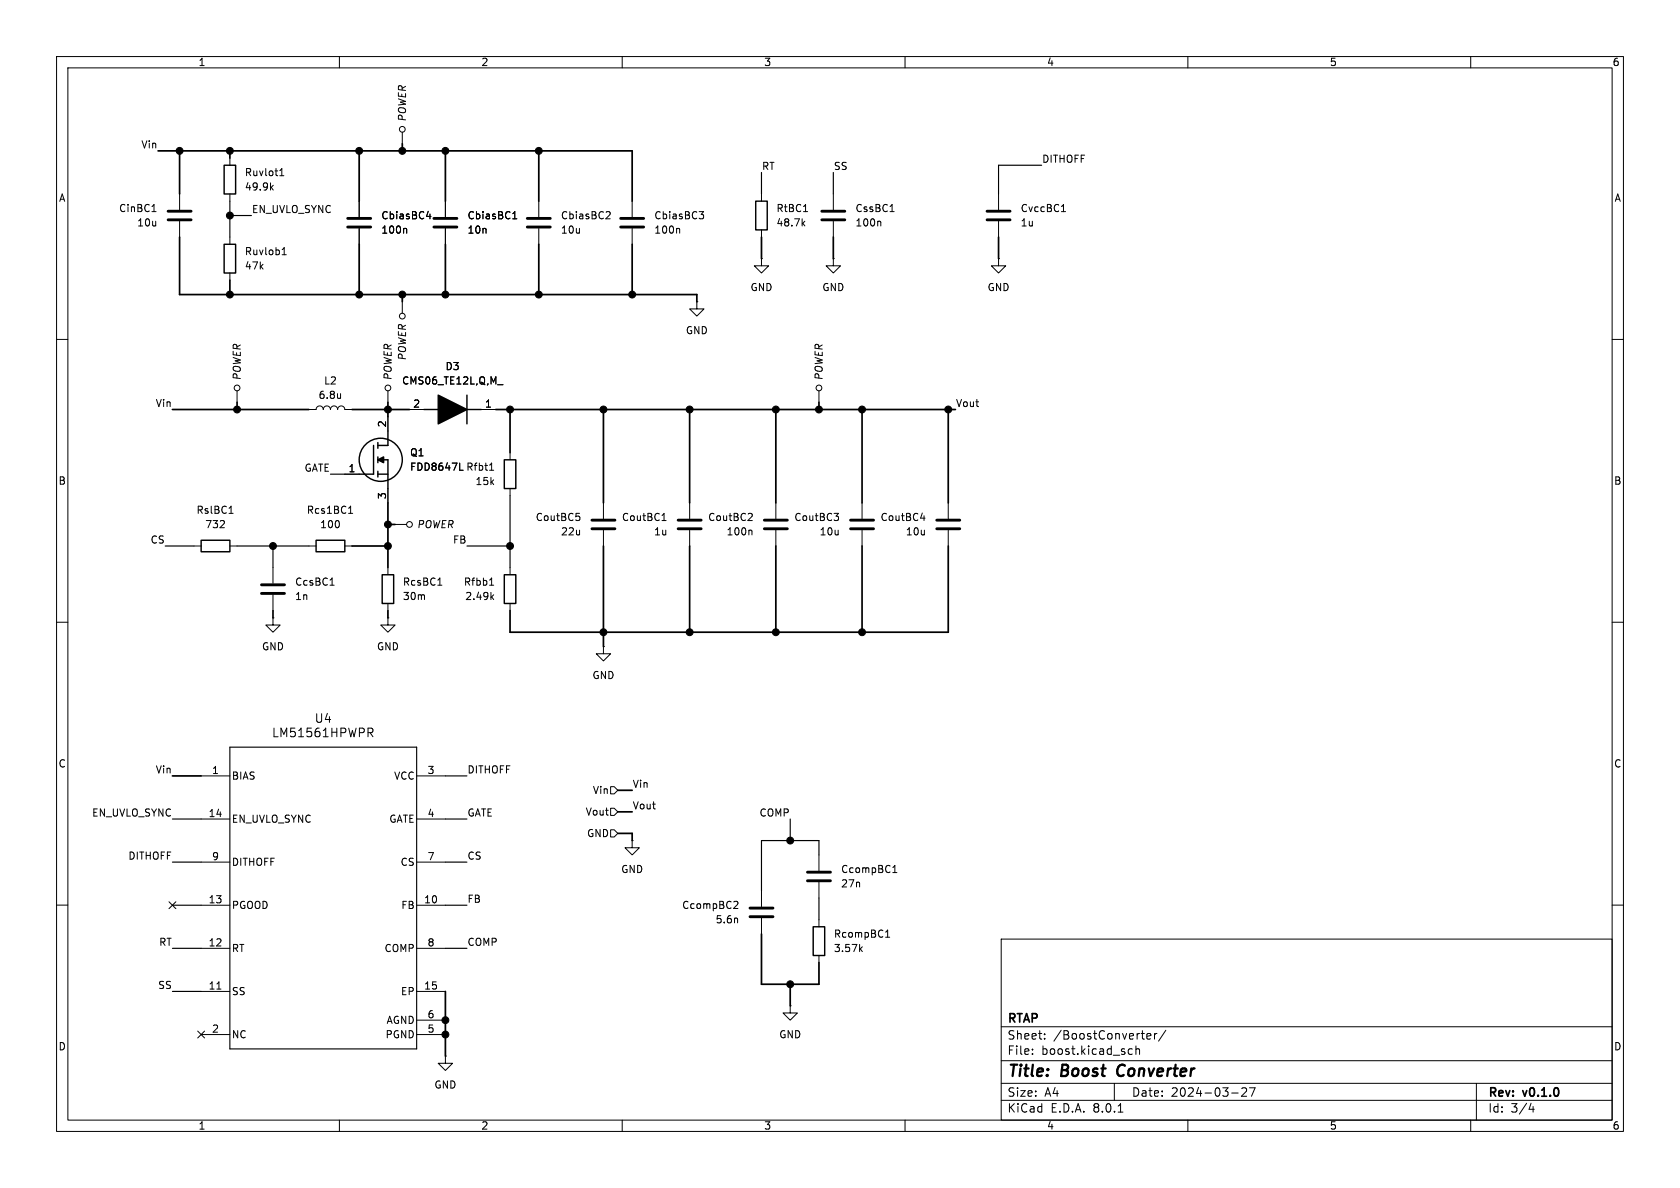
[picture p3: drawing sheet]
<svg xmlns="http://www.w3.org/2000/svg" width="297mm" height="210mm" viewBox="0 0 297 210" stroke-linecap="round" stroke-linejoin="round" font-family="sans-serif">
<g fill="none" stroke="#000" stroke-width=".18">
<path d="M10 10h277v190h-277zM12 12h273v186h-273zM60 10v2M110 10v2M160 10v2M210 10v2M260 10v2M26.9 37.4h.7M31.7 34.3v2.8M31.7 39.1v2.8M40.6 27.9v1.3M40.6 34.3v1.3"/>
<path d="M47.9 33.1l.4 .5M48.3 32.8l-.5 .4M49.5 31.1h.7M49.5 30.2l.3-.4v1.3M63.5 35.6v2.8M71.1 23.4v2M75.4 38.3h.8M76 37.8v.9M78.7 35.6v2.8M90.6 38.7h.8M90.8 37.7l.2-.3v1.3M95.2 35.6v2.8"/>
<path d="M107.3 37.4l.5 .1 .1 .3-.8 .9h.8M111.8 35.6v2.8M123.6 37.4h.8l-.4 .5 .3 .1 .1 .4-.3 .3h-.3M134.6 34.3v1.3M141.9 39.5l.4 .4M142 37.4h.8M142.3 39.1l-.5 .5M147.3 34.3v2.8M147.3 39.1v2.8M155.5 39.1l.2 .2v.6M157.3 37.4h.8M176.5 34.3v2.8"/>
<path d="M176.5 39.1v2.8M187.6 37.4h.8M187.9 36.3l.1-.2v1.3M10 60h2M40.6 41.9v1.3M40.6 48.3v1.2M49.9 45h.7M49.9 44.1l.3-.3v1.2M63.5 40.4v2.8M71.1 53.3v2.1M71.7 40.4l.2 .2v.6M78.7 40.4v2.8"/>
<path d="M95.2 40.4v2.8M111.8 40.4v2.8M120 40.4l.2 .2v.6M123.2 53.3v1.3h1.3l-1.3 1.3-1.3-1.3h1.3M123.2 53.3h.1M134.6 45.7v1.3h1.3l-1.3 1.3-1.3-1.3h1.3M134.6 45.7h.1M134.6 40.6v1.3M147.3 45.7v1.3h1.3l-1.3 1.3-1.3-1.3h1.3M147.3 45.7h.1M176.5 45.7v1.3h1.3l-1.3 1.3-1.2-1.3h1.2M176.5 45.7h.1"/>
<path d="M285 60h2M41.9 69.1v2M54.6 72.4h1.3a.64 .64 0 0 1 .6-.6 .64 .64 0 0 1 .6 .6 .64 .64 0 0 1 .7-.6 .64 .64 0 0 1 .6 .6 .64 .64 0 0 1 .7-.6 .64 .64 0 0 1 .6 .6 .64 .64 0 0 1 .6-.6 .64 .64 0 0 1 .7 .6h1.2M60.2 69.6v.8M60.2 70.3l-.1 .1M68.6 69.1v2M68.6 73.7v2.5M72.4 72.4h2.5M85.1 72.4h2.5M88 68h.9M144.8 69.1v2M34.3 96.5h1.3"/>
<path d="M38.9 93.3h.8M39.6 92.1v.5M40.5 90.7h.7M40.6 96.5h1.3M54.6 96.5h1.3M61 96.5h1.2M61 83.8h2.5M61.6 90.7h.8M61.9 89.7l.1-.2v1.2M68.6 86.4v2.5M69.8 92.7h2.1M81.3 83.1h.6"/>
<path d="M86.6 83.1h.7M86.8 82l.1-.1v1.2M90.2 80v1.3M90.2 86.4v1.2M101.9 90.7h.6M102.3 91.2l.2 .3v.3l-.2 .2M106.7 88.9v2.8M106.7 93.7v2.8M117 92h.8M117.3 90.9l.1-.2v1.3M121.9 88.9v2.8M121.9 93.7v2.8"/>
<path d="M132.8 90.7l.2 .3-.1 .3-.7 .7h.8M132.8 93.7l.1 .2v.7M137.2 88.9v2.8M137.2 93.7v2.8M147.5 90.7h.7l-.4 .5M148 91.2l.2 .3v.3l-.2 .2M152.4 88.9v2.8M152.4 93.7v2.8M162.8 91.6h.7M163.4 91.2v.8M167.6 88.9v2.8M167.6 93.7v2.8"/>
<path d="M10 110h2M48.3 109.2v1.3h1.2l-1.2 1.3-1.3-1.3h1.3M48.3 109.2h.1M48.3 100.3v2.8M48.3 105.2v2.8M58.3 103.4h.8M68.6 109.2v1.3h1.2l-1.2 1.3-1.3-1.3h1.3M68.6 109.2h.1M68.6 100.3v1.3M68.6 106.7v1.3M77.4 103.4h.7M86.6 103.4h.7"/>
<path d="M86.8 102.4l.1-.2v1.2M86.9 105.5l.4 .5M87.3 105.1l-.5 .5M90.2 100.3v1.3M90.2 106.7v1.3M106.7 114.3v1.3h1.2l-1.2 1.2-1.3-1.2h1.3M106.7 114.3h.1M285 110h2M35.6 137.2h5M65.1 128.7h.5l.3 .3-.1 .4-.7 .1M65.4 129.5l.5 .7M73.7 137.2h5"/>
<path d="M107.9 139.1h.7l.6 .6-.6 .6h-.7zM10 160h2M29.9 159.4l1.2 1.2M31.1 159.4l-1.2 1.2M35.6 144.8h5M35.6 152.4h5M73.7 144.8h5M73.7 152.4h5M107.9 142.9h.7l.6 .6-.6 .6h-.7zM107.9 146.7h.7l.6 .6-.6 .7h-.7zM111.8 148.6v1.3h1.2l-1.2 1.2-1.3-1.2h1.3M111.8 148.6h.1"/>
<path d="M129.9 159.3l.4 .1 .2 .3-.8 .9h.8M134.6 157.5v2.8M144.8 151.1v2.8M144.8 156v2.8M157.8 154.2h.8M157.8 153.3l.4-.3v1.2M285 160h2M35.6 160h5M35.6 175.3h5M35.6 167.6h5M38.3 174.8h.8M73.7 160h5"/>
<path d="M73.7 175.3h5M73.7 167.6h5M130.3 162.4l.1 .7M134.6 162.3v2.8M139.7 177.8v1.3h1.3l-1.3 1.2-1.3-1.2h1.3M139.7 177.8h.1M144.8 162.6v1.2M144.8 168.9v1.3M152.1 167.7l.4 .5M152.5 167.4l-.5 .5M156.6 165.7h.7M156.6 164.8l.3-.4v1.3"/>
<path d="M177 166h108v32h-108zM35 182.3l1.2 1.2M35.6 182.9h5M36.2 182.3l-1.2 1.2M60 198v2M73.7 182.9h5M73.7 180.3h5M78.7 186.7v1.3h1.3l-1.3 1.2-1.2-1.2h1.2M78.7 186.7h.1M110 198v2M160 198v2M177 194.5h108"/>
<path d="M177 191.5h108M177 187.5h108M177 181.5h108M182.5 186.3v.1M182.5 185.5v.1M184.7 183.6v.1M184.7 182.8v.1M197 191.5v3M197.7 196.6h.8M199.6 186.3h.6M199.6 185.5h.6M200.8 185.5l.2-.1 .4 .1 .1 .9"/>
<path d="M200.8 184.9v1.5M202.7 183.2l.8-.1-.1-.3-.4-.1-.3 .2 .1 .7h.6M204.1 182.7v1M204.5 182.7l-.3 .1-.1 .2M206.1 182.1l-1.3 2M210 198v2M217.7 193.2h1.2M219.5 192.4l.6-.1 .2 .1 .1 .3-.9 1.1h.9M220.9 192.3h1l-.7 1.5M260 198v2M261 191.5v6.5M270.7 195l-.4 1.1h.9"/>
<path d="M271 195.6v1"/>
<circle cx="71.1" cy="22.9" r=".51"/>
<circle cx="71.1" cy="55.9" r=".51"/>
<circle cx="41.9" cy="68.6" r=".51"/>
<circle cx="68.6" cy="68.6" r=".51"/>
<circle cx="144.8" cy="68.6" r=".51"/>
<circle cx="72.4" cy="92.7" r=".51"/>
</g>
<path d="M197.8 188.5a1.27 1.27 0 0 0 0 1.6" fill="none" stroke="#000" stroke-width=".4"/>
<g fill="none" stroke="#000" stroke-width=".2">
<path d="M40.6 35.6v6.3M40.6 38.1h3.8M134.6 30.5v3.8M147.3 30.5v3.8M184.1 29.2h-7.6v5.1M29.2 96.5h5.1M41.9 96.5h12.7M48.3 96.5v3.8M58.4 83.8h2.6M82.5 96.5h7.7M90.2 87.6v12.7M40.6 132.1h33.1v53.3h-33.1z"/>
<path d="M78.7 137.2h3.8M30.5 152.4h5.1M30.5 144.8h5.1M78.7 152.4h3.8M78.7 144.8h3.8M139.7 144.8v3.8M144.8 151.1v-2.5h-10.2v8.9M144.8 158.8v3.8M30.5 167.6h5.1M30.5 175.3h5.1M30.5 160h5.1M78.7 167.6h3.8"/>
<path d="M78.7 160h3.8"/>
</g>
<g fill="none" stroke="#000" stroke-width=".51">
<path d="M29.7 37.3h4.1M29.7 38.9h4.1M61.5 38.6h4M76.7 38.6h4.1M93.2 38.6h4.1M109.7 38.6h4.1M145.3 37.3h4.1M145.3 38.9h4.1M174.5 37.3h4.1M174.5 38.9h4.1M61.5 40.1h4M76.7 40.1h4.1"/>
<path d="M93.2 40.1h4.1M109.7 40.1h4.1M104.6 91.9h4.1M104.6 93.5h4.1M119.9 91.9h4.1M119.9 93.5h4.1M135.1 91.9h4.1M135.1 93.5h4.1M150.4 91.9h4M150.4 93.5h4M165.6 91.9h4.1M165.6 93.5h4.1"/>
<path d="M46.2 103.4h4.1M46.2 104.9h4.1M142.7 154.2h4.1M142.7 155.7h4.1M132.6 160.5h4.1M132.6 162.1h4.1"/>
</g>
<g fill="none" stroke="#000" stroke-width=".25">
<path d="M39.6 29.2h2.1v5.1h-2.1zM133.6 35.6h2v5h-2zM39.6 43.2h2.1v5.1h-2.1zM66 78.7v5.1h-2.5M66.8 78.2v1M68.6 76.2v2.5h-1.8M74.9 72.4h2.6M82.5 72.4h2.6M82.5 69.9v5M35.6 95.5h5v2h-5zM55.9 95.5h5.1v2h-5.1zM66.8 83.8h1.8"/>
<path d="M66.8 80.8v1M66.8 83.3v1M66.8 81.3h1.8v5.1M89.2 81.3h2v5.1h-2zM67.6 101.6h2v5.1h-2zM89.2 101.6h2v5.1h-2zM143.8 163.8h2v5.1h-2z"/>
<circle cx="67.3" cy="81.3" r="3.8"/>
</g>
<path d="M77.5 69.9l5 2.5-5 2.5zM66.8 81.3l1-.5v1z" fill="#000" stroke="#000" stroke-width=".25"/>
<g fill="none" stroke="#000" stroke-width=".3">
<path d="M27.9 26.7h83.9v8.9M31.7 26.7v7.6M40.6 26.7v1.2M63.5 26.7v8.9M71.1 25.4v1.3M78.7 26.7v8.9M95.2 26.7v8.9M31.7 41.9v10.2h91.5v1.2M40.6 49.5v2.6M63.5 43.2v8.9M71.1 52.1v1.2M78.7 43.2v8.9"/>
<path d="M95.2 43.2v8.9M111.8 43.2v8.9M134.6 41.9v3.8M147.3 41.9v3.8M176.5 41.9v3.8M30.5 72.4h24.1M41.9 71.1v1.3M62.2 72.4h10.2M68.6 71.1v2.6M87.6 72.4h81.3M90.2 72.4v7.6M106.7 72.4v16.5"/>
<path d="M121.9 72.4v16.5M137.2 72.4v16.5M144.8 71.1v1.3M152.4 72.4v16.5M167.6 72.4v16.5M62.2 96.5h6.4M68.6 88.9v11.4M68.6 92.7h1.2M106.7 96.5v17.8M121.9 96.5v15.3M137.2 96.5v15.3M152.4 96.5v15.3"/>
<path d="M167.6 96.5v15.3h-77.4v-3.8M48.3 108v1.2M68.6 108v1.2M30.5 137.2h5.1M109.2 139.7h2.6M109.2 147.3h2.6v1.3M109.2 143.5h2.6M78.7 175.3v11.4M134.6 165.1v8.9h10.2v-3.8M139.7 174v3.8"/>
</g>
<g fill="#000" stroke="#000" stroke-width=".18">
<circle cx="31.7" cy="26.7" r=".61"/>
<circle cx="40.6" cy="26.7" r=".61"/>
<circle cx="40.6" cy="38.1" r=".61"/>
<circle cx="63.5" cy="26.7" r=".61"/>
<circle cx="71.1" cy="26.7" r=".61"/>
<circle cx="78.7" cy="26.7" r=".61"/>
<circle cx="95.2" cy="26.7" r=".61"/>
<circle cx="40.6" cy="52.1" r=".61"/>
<circle cx="63.5" cy="52.1" r=".61"/>
<circle cx="71.1" cy="52.1" r=".61"/>
<circle cx="78.7" cy="52.1" r=".61"/>
<circle cx="95.2" cy="52.1" r=".61"/>
<circle cx="111.8" cy="52.1" r=".61"/>
<circle cx="41.9" cy="72.4" r=".61"/>
<circle cx="68.6" cy="72.4" r=".61"/>
<circle cx="90.2" cy="72.4" r=".61"/>
<circle cx="106.7" cy="72.4" r=".61"/>
<circle cx="121.9" cy="72.4" r=".61"/>
<circle cx="137.2" cy="72.4" r=".61"/>
<circle cx="144.8" cy="72.4" r=".61"/>
<circle cx="152.4" cy="72.4" r=".61"/>
<circle cx="167.6" cy="72.4" r=".61"/>
<circle cx="48.3" cy="96.5" r=".61"/>
<circle cx="68.6" cy="92.7" r=".61"/>
<circle cx="68.6" cy="96.5" r=".61"/>
<circle cx="90.2" cy="96.5" r=".61"/>
<circle cx="106.7" cy="111.8" r=".61"/>
<circle cx="121.9" cy="111.8" r=".61"/>
<circle cx="137.2" cy="111.8" r=".61"/>
<circle cx="152.4" cy="111.8" r=".61"/>
<circle cx="139.7" cy="148.6" r=".61"/>
<circle cx="139.7" cy="174" r=".61"/>
<circle cx="78.7" cy="182.9" r=".61"/>
<circle cx="78.7" cy="180.3" r=".61"/>
</g>
<g font-size="2.8">
<text x="178" y="190.9">Title:</text>
<text x="187.7" y="190.9">Boost</text>
<text x="198.4" y="190.9">Converter</text>
</g>
<g font-size="2.1">
<text x="48" y="130.5">LM51561HPWPR</text>
<text x="55.5" y="128">U4</text>
<text x="178" y="184">Sheet:</text>
<text x="178" y="181.2">RTAP</text>
<text x="186.2" y="184">/BoostConverter/</text>
<text x="178" y="186.7">File:</text>
<text x="184.1" y="186.7">boost.kicad_sch</text>
<text x="178" y="196.9">KiCad</text>
<text x="178" y="194.1">Size:</text>
<text x="184.7" y="194.1">A4</text>
<text x="185.7" y="196.9">E.D.A.</text>
<text x="193.3" y="196.9">8.0.1</text>
<text x="200" y="194.1">Date:</text>
<text x="207" y="194.1">2024-03-27</text>
<text x="263" y="194.3">Rev:</text>
<text x="263" y="196.9">Id:</text>
<text x="267.1" y="196.9">3/4</text>
<text x="269.4" y="194.3">v0.1.0</text>
</g>
<g font-size="1.8">
<text x="35" y="11.9">1</text>
<text x="85" y="11.9">2</text>
<text x="135" y="11.9">3</text>
<text x="185" y="11.9">4</text>
<text x="235" y="11.9">5</text>
<text x="285" y="11.9">6</text>
<text x="72" y="21.6" transform="rotate(-90 72 21.6)">POWER</text>
<text x="24.9" y="26.3">Vin</text>
<text x="184.1" y="28.9">DITHOFF</text>
<text x="10.3" y="35.9">A</text>
<text x="43.2" y="31.3">Ruvlot1</text>
<text x="43.2" y="33.9">49.9k</text>
<text x="134.6" y="30.1">RT</text>
<text x="147.3" y="30.1">SS</text>
<text x="285.3" y="35.9">A</text>
<text x="21" y="37.7">CinBC1</text>
<text x="24.2" y="40.2">10u</text>
<text x="44.4" y="37.8">EN_UVLO_SYNC</text>
<text x="67.3" y="41.5">100n</text>
<text x="67.3" y="39">CbiasBC4</text>
<text x="82.6" y="39">CbiasBC1</text>
<text x="82.6" y="41.5">10n</text>
<text x="99.1" y="39">CbiasBC2</text>
<text x="99.1" y="41.5">10u</text>
<text x="115.6" y="41.5">100n</text>
<text x="115.6" y="39">CbiasBC3</text>
<text x="137.2" y="37.7">RtBC1</text>
<text x="137.2" y="40.2">48.7k</text>
<text x="151.1" y="37.7">CssBC1</text>
<text x="151.1" y="40.2">100n</text>
<text x="180.3" y="37.7">CvccBC1</text>
<text x="180.3" y="40.2">1u</text>
<text x="43.2" y="45.3">Ruvlob1</text>
<text x="43.2" y="47.9">47k</text>
<text x="132.6" y="51.7">GND</text>
<text x="145.3" y="51.7">GND</text>
<text x="174.5" y="51.7">GND</text>
<text x="121.2" y="59.3">GND</text>
<text x="72" y="63.8" transform="rotate(-90 72 63.8)">POWER</text>
<text x="78.7" y="65.6">D3</text>
<text x="42.8" y="67.3" transform="rotate(-90 42.8 67.3)">POWER</text>
<text x="56.2" y="70.7">6.8u</text>
<text x="57.2" y="68.2">L2</text>
<text x="69.4" y="67.3" transform="rotate(-90 69.4 67.3)">POWER</text>
<text x="71" y="68.2">CMS06_TE12L,Q,M_</text>
<text x="145.6" y="67.3" transform="rotate(-90 145.6 67.3)">POWER</text>
<text x="27.4" y="72">Vin</text>
<text x="68.3" y="75.6" transform="rotate(-90 68.3 75.6)">2</text>
<text x="73" y="72.1">2</text>
<text x="85.7" y="72.1">1</text>
<text x="168.9" y="72">Vout</text>
<text x="53.7" y="83.5">GATE</text>
<text x="61.5" y="83.6">1</text>
<text x="72.4" y="83.4">FDD8647L</text>
<text x="72.4" y="80.9">Q1</text>
<text x="82.3" y="83.4">Rfbt1</text>
<text x="10.3" y="85.9">B</text>
<text x="68.3" y="88.3" transform="rotate(-90 68.3 88.3)">3</text>
<text x="84" y="86">15k</text>
<text x="285.3" y="85.9">B</text>
<text x="34.6" y="91">RslBC1</text>
<text x="36.2" y="93.6">732</text>
<text x="54.1" y="91">Rcs1BC1</text>
<text x="56.5" y="93.6">100</text>
<text x="73.7" y="93.6">POWER</text>
<text x="94.6" y="92.3">CoutBC5</text>
<text x="99.1" y="94.8">22u</text>
<text x="109.9" y="92.3">CoutBC1</text>
<text x="115.5" y="94.8">1u</text>
<text x="125.1" y="92.3">CoutBC2</text>
<text x="128.4" y="94.8">100n</text>
<text x="140.3" y="92.3">CoutBC3</text>
<text x="144.8" y="94.8">10u</text>
<text x="155.6" y="92.3">CoutBC4</text>
<text x="160" y="94.8">10u</text>
<text x="26.5" y="96.2">CS</text>
<text x="80" y="96.2">FB</text>
<text x="52.1" y="106.3">1n</text>
<text x="52.1" y="103.7">CcsBC1</text>
<text x="71.1" y="106.3">30m</text>
<text x="71.1" y="103.7">RcsBC1</text>
<text x="81.9" y="103.7">Rfbb1</text>
<text x="82.2" y="106.3">2.49k</text>
<text x="46.2" y="115.2">GND</text>
<text x="66.5" y="115.2">GND</text>
<text x="104.6" y="120.2">GND</text>
<text x="10.3" y="135.9">C</text>
<text x="27.4" y="136.8">Vin</text>
<text x="37.4" y="136.9">1</text>
<text x="75.5" y="136.9">3</text>
<text x="82.5" y="136.8">DITHOFF</text>
<text x="285.3" y="135.9">C</text>
<text x="40.9" y="138">BIAS</text>
<text x="69.6" y="138">VCC</text>
<text x="104.7" y="140.6">Vin</text>
<text x="111.8" y="139.4">Vin</text>
<text x="111.8" y="143.2">Vout</text>
<text x="16.2" y="144.4">EN_UVLO_SYNC</text>
<text x="36.8" y="144.5">14</text>
<text x="40.9" y="145.6">EN_UVLO_SYNC</text>
<text x="68.7" y="145.6">GATE</text>
<text x="75.5" y="144.5">4</text>
<text x="82.5" y="144.4">GATE</text>
<text x="103.4" y="144.4">Vout</text>
<text x="103.7" y="148.2">GND</text>
<text x="134.2" y="144.4">COMP</text>
<text x="22.6" y="152.1">DITHOFF</text>
<text x="37.4" y="152.1">9</text>
<text x="40.9" y="153.3">DITHOFF</text>
<text x="70.7" y="153.3">CS</text>
<text x="75.5" y="152.1">7</text>
<text x="82.5" y="152.1">CS</text>
<text x="109.7" y="154.5">GND</text>
<text x="148.6" y="154.5">CcompBC1</text>
<text x="36.8" y="159.8">13</text>
<text x="40.9" y="160.9">PGOOD</text>
<text x="70.8" y="160.9">FB</text>
<text x="74.9" y="159.8">10</text>
<text x="82.5" y="159.7">FB</text>
<text x="120.5" y="160.9">CcompBC2</text>
<text x="148.6" y="157.1">27n</text>
<text x="28" y="167.3">RT</text>
<text x="36.8" y="167.4">12</text>
<text x="75.5" y="167.4">8</text>
<text x="82.5" y="167.3">COMP</text>
<text x="126.4" y="163.4">5.6n</text>
<text x="147.3" y="166">RcompBC1</text>
<text x="40.9" y="168.5">RT</text>
<text x="67.9" y="168.5">COMP</text>
<text x="147.3" y="168.5">3.57k</text>
<text x="27.9" y="174.9">SS</text>
<text x="36.8" y="175">11</text>
<text x="40.9" y="176.1">SS</text>
<text x="70.8" y="176.1">EP</text>
<text x="74.9" y="175">15</text>
<text x="10.3" y="185.9">D</text>
<text x="37.4" y="182.6">2</text>
<text x="40.9" y="183.7">NC</text>
<text x="68.1" y="183.7">PGND</text>
<text x="68.2" y="181.2">AGND</text>
<text x="75.5" y="182.6">5</text>
<text x="75.5" y="180.1">6</text>
<text x="137.7" y="183.7">GND</text>
<text x="285.3" y="185.9">D</text>
<text x="76.7" y="192.6">GND</text>
<text x="35" y="199.9">1</text>
<text x="85" y="199.9">2</text>
<text x="135" y="199.9">3</text>
<text x="185" y="199.9">4</text>
<text x="235" y="199.9">5</text>
<text x="285" y="199.9">6</text>
</g>
</svg>
